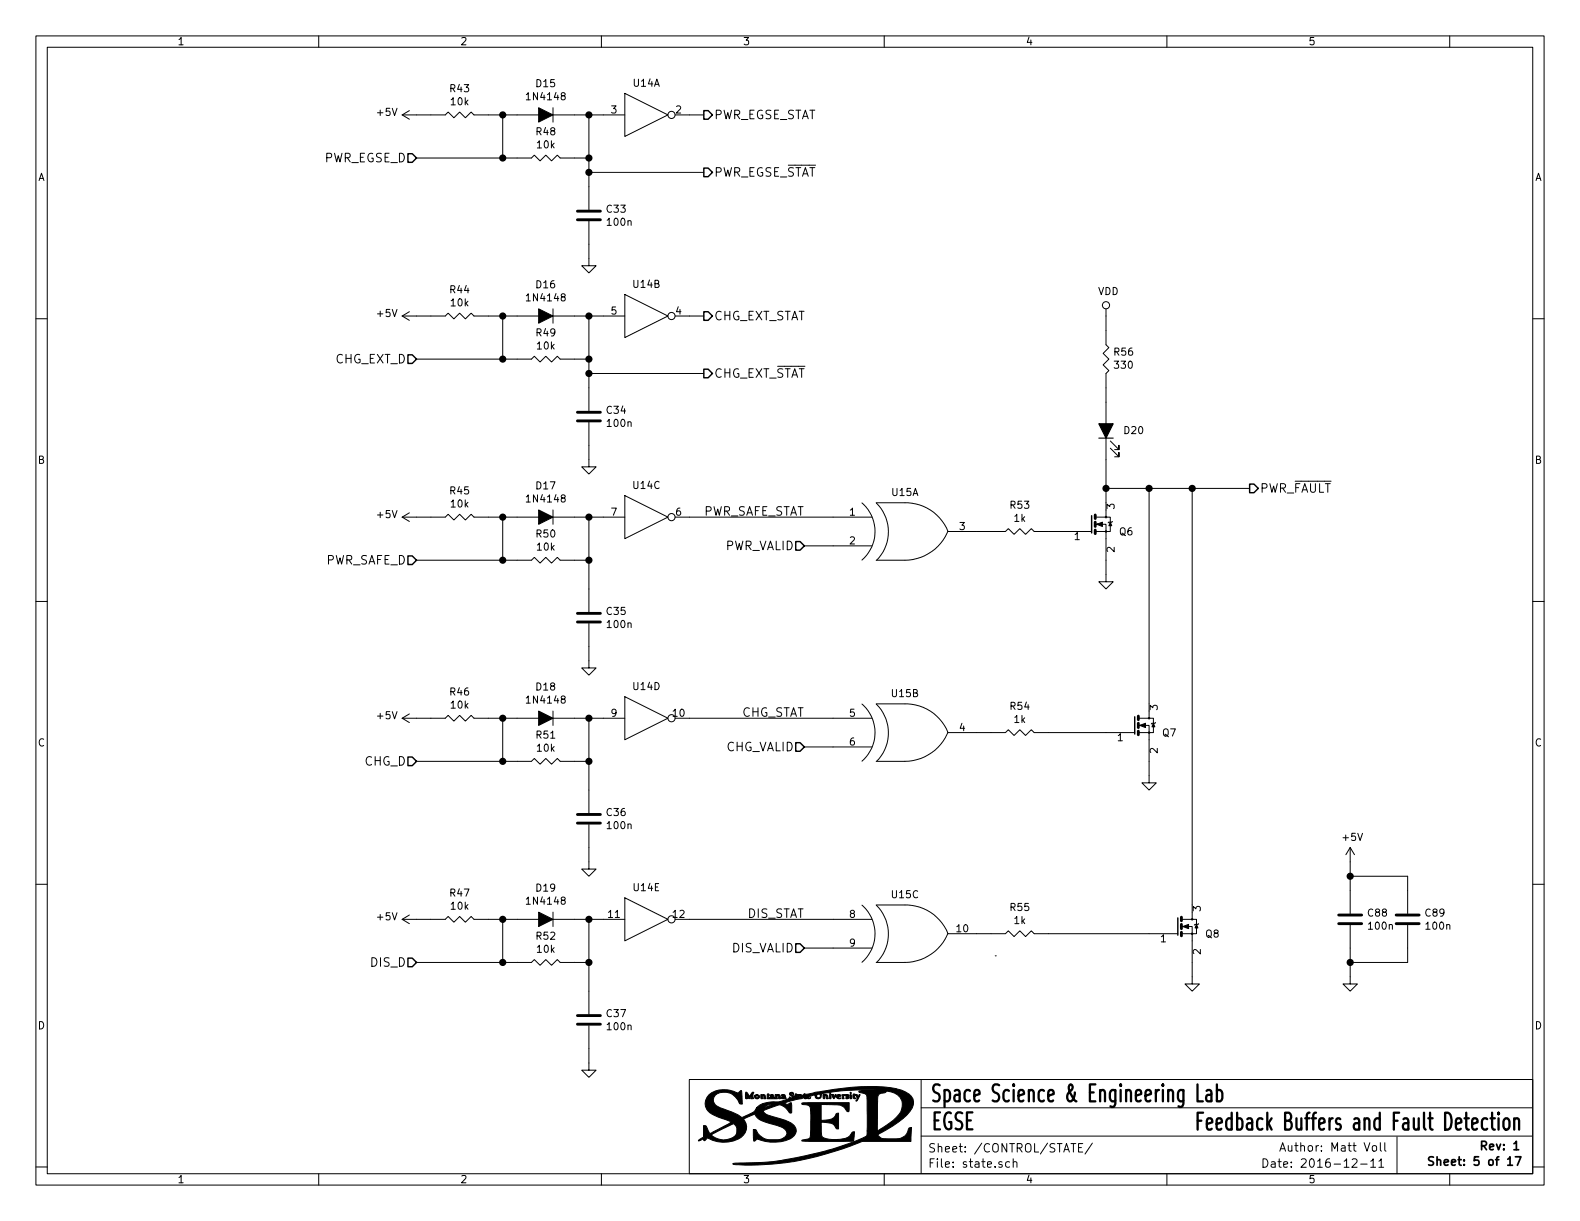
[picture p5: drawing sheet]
<svg xmlns="http://www.w3.org/2000/svg" width="279mm" height="216mm" viewBox="0 0 279 216" stroke-linecap="round" stroke-linejoin="round" font-family="sans-serif">
<g fill="none" stroke="#000" stroke-width=".18">
<path d="M6.3 6.4h266.7v203.2h-266.7zM8.4 8.4h262.6v199.1h-262.6zM56.4 6.4v2M72.4 19.6l-1.3 .7M97.8 19.1v2.5M106.3 6.4v2M110.5 16.5l7.6 3.8-7.6 3.8zM156.4 6.4v2M206.3 6.4v2M256.4 6.4v2M71.1 20.3h7.6l.5-.5 1.1 1 1-1 1 1 1-1 .5 .5h11.4M71.1 20.3l1.3 .8"/>
<path d="M73.7 27.9h20.3l.5-.5 1 1 1-1 1 1 1.1-1 .5 .5h5M88.9 20.3v7.6M97.8 20.3h12.7M104.1 39.1v7.9h1.3l-1.3 1.3-1.2-1.3h1.2M104.1 20.3v16.8M104.1 30.5h20.4M119.4 20.3h5.1M6.3 56.4h2.1M71.1 55.9h7.6l.5-.5 1.1 1 1-1 1 1 1-1 .5 .5h11.4M71.1 55.9l1.3 .7M72.4 55.1l-1.3 .8M88.9 55.9v7.6"/>
<path d="M97.8 55.9h12.7M97.8 54.6v2.6M104.1 55.9v16.7M110.5 52.1l7.6 3.8-7.6 3.8zM119.4 55.9h5.1M195.6 54.6v6.4l.5 .5-1 1 1 1-1 1 1 1-.5 .5v22.9M271 56.4h2M73.7 63.5h20.3l.5-.5 1 1 1-1 1 1 1.1-1 .5 .5h5M104.1 74.7v7.9h1.3l-1.3 1.2-1.2-1.2h1.2M104.1 66h20.4M196.3 79.2l1.6 1.6v-.8v.8h-.8M196.3 78l1.6 1.5v-.8v.8h-.8"/>
<path d="M71.1 91.4h7.6l.5-.5 1.1 1 1-1 1 1 1-1 .5 .5h11.4M71.1 91.4l1.3 .8M72.4 90.7l-1.3 .7M73.7 99.1h20.3l.5-.5 1 1 1-1 1 1 1.1-1 .5 .5h5M88.9 91.4v7.7M97.8 91.4h12.7M97.8 90.2v2.5M104.1 91.4v16.8M110.5 87.6l7.6 3.8-7.6 3.9zM119.4 91.4h34.8M142.2 96.5h12M152.4 88.9a6.7 6.7 0 0 1 0 10.1"/>
<path d="M154.9 88.9h5.1a8 8 0 0 1 7.6 5.1h10.2l.5-.5 1 1 1-1 1.1 1 1-1 .5 .5h10.1M155 89a7.1 7.1 0 0 1 0 10.1M167.6 94a8.3 8.3 0 0 1-7.6 5.1h-5.1M193.8 94h1.8v8.9h1.2l-1.2 1.2-1.3-1.2h1.3M195.6 90.2v1.2h-1.8M195.6 91.4h.7v2.6h-.7v-1.3h-1.8M195.6 86.4h25.4M196.7 92.2l-.7 .3M203.2 86.4v38.1M210.8 86.4v73.6M6.3 106.3h2.1M104.1 110.2v7.9h1.3l-1.3 1.3-1.2-1.3h1.2"/>
<path d="M271 106.3h2M71.1 127h7.6l.5-.5 1.1 1 1-1 1 1 1-1 .5 .5h11.4M71.1 127l1.3 .8M72.4 126.2l-1.3 .8M73.7 134.6h20.3l.5-.5 1 1 1-1 1 1 1.1-1 .5 .5h5M88.9 127v7.6M97.8 127h12.7M97.8 125.7v2.6M104.1 127v16.8M110.5 123.2l7.6 3.8-7.6 3.8zM119.4 127h34.8M142.2 132.1h12"/>
<path d="M152.4 124.5a6.7 6.7 0 0 1 0 10.1M154.9 124.5h5.1a8 8 0 0 1 7.6 5h10.2l.5-.5 1 1 1-1 1.1 1 1-1 .5 .5h17.8M155 124.5a7.1 7.1 0 0 1 0 10.1M167.6 129.5a8.3 8.3 0 0 1-7.6 5.1h-5.1M201.4 129.5h1.8v8.9h1.3l-1.3 1.3-1.3-1.3h1.3M203.2 125.7v1.3h-1.8M203.2 127h.8v2.5h-.8v-1.2h-1.8M204.3 127.8l-.7 .2M6.3 156.4h2.1M104.1 145.8v7.9h1.3l-1.3 1.2-1.2-1.2h1.2M110.5 158.8l7.6 3.8-7.6 3.8zM238.8 149.9v11.6"/>
<path d="M238.8 154.9h10.1v6.6M238.8 149.9l-.8 1.2M238.8 149.9l.7 1.2M271 156.4h2M71.1 162.6h7.6l.5-.5 1.1 1 1-1 1 1 1-1 .5 .5h11.4M71.1 162.6l1.3 .7M72.4 161.8l-1.3 .8M73.7 170.2h20.3l.5-.5 1 1 1-1 1 1 1.1-1 .5 .5h5M88.9 162.6v7.6M97.8 162.6h12.7M97.8 161.3v2.5M104.1 162.6v16.7"/>
<path d="M119.4 162.6h34.8M142.2 167.6h12M152.4 160a6.7 6.7 0 0 1 0 10.2M154.9 160h5.1a8 8 0 0 1 7.6 5.1h10.2l.5-.5 1 1 1-1 1.1 1 1-1 .5 .5h25.4M155 160.1a7.1 7.1 0 0 1 0 10.1M167.6 165.1a8.3 8.3 0 0 1-7.6 5.1h-5.1M176 169h.1M209 165.1h1.8v8.9h1.3l-1.3 1.3-1.3-1.3h1.3M210.8 161.3v1.3h-1.8M210.8 162.6h.8v2.5h-.8v-1.3h-1.8M212 163.3l-.8 .3M238.8 163.6v10.4h1.2l-1.2 1.3-1.3-1.3h1.3"/>
<path d="M248.9 163.6v6.6h-10.1M104.1 181.4v7.8h1.3l-1.3 1.3-1.2-1.3h1.2M121.9 190.9h149.1v16.6h-149.1zM162.9 195.9h108M162.9 190.9v16.6M6.3 206.3h2.1M56.4 207.5v2.1M106.3 207.5v2.1M156.4 207.5v2.1M162.9 200.9h108M178.5 205.5l-.4-.1-.3 .3 .1 .6 .2 .1 .4-.1M179.2 205.5a.37 .37 0 0 1 .6 .1v.8"/>
<path d="M179.2 204.9v1.5M189.4 202.2h.8M190.7 202.9h.5M191.5 202.2h-.8v1.5h.8M193.2 202.1l-1.3 2M206.3 207.5v2.1M223.3 204.9a.76 .76 0 0 1 .9 .8 .76 .76 0 0 1-.9 .7zM224.8 205.5h.6l.1 .9M225.5 205.8h-.5l-.2 .2 .2 .4 .5-.1M226 205.4h.6M226.2 204.9v1.3l.4 .2M226.3 203.6l.5-1.5 .5 1.5"/>
<path d="M226.5 203.1h.7M227 205.9l.7-.1-.1-.3-.4-.1-.2 .2 .1 .7h.5M227.8 202.6v.8a.37 .37 0 0 0 .6 0M244.9 202.1v1.3l.2 .2M247 201v6.5M256.4 207.5v2.1M271 206.3h2M273 209.6h.1"/>
<circle cx="118.7" cy="20.3" r=".63"/>
<circle cx="118.7" cy="55.9" r=".63"/>
<circle cx="195.6" cy="54" r=".63"/>
<circle cx="118.7" cy="91.4" r=".63"/>
<circle cx="195.6" cy="94" r=".13"/>
<circle cx="195.6" cy="91.4" r=".13"/>
<circle cx="118.7" cy="127" r=".63"/>
<circle cx="203.2" cy="129.5" r=".13"/>
<circle cx="203.2" cy="127" r=".13"/>
<circle cx="118.7" cy="162.6" r=".63"/>
<circle cx="210.8" cy="162.6" r=".13"/>
<circle cx="210.8" cy="165.1" r=".13"/>
</g>
<path d="M253.5 204.6l-.6-.1-.3 .3 .1 .3 .7 .4v.4l-.2 .1h-.6M254.1 205.2l.2-.1h.4l.1 .9M254.1 204.5v1.5M262 202.6l.7-.1 .2-.2-.1-.3-.2-.2h-.6v1.5" fill="none" stroke="#000" stroke-width=".3"/>
<path d="M211.8 198.2h.6M212.8 196.7h-1v3M213.4 198.8l1-.3-.1-.6-.2-.2h-.4l-.3 .5 .1 1.4 .2 .1h.4l.2-.1M215.1 198.8l1-.3-.1-.6-.2-.2h-.4l-.2 .2-.1 1.4 .3 .4h.4l.2-.1M217.8 197.9l-.2-.2a.63 .63 0 0 0-.8 .6v.9a.63 .63 0 0 0 .8 .5l.2-.1M217.8 196.7v3" fill="none" stroke="#000" stroke-width=".41"/>
<g fill="#000" stroke="#000" stroke-width=".18">
<path d="M95.2 19.1l2.6 1.2-2.6 1.3zM95.2 54.6l2.6 1.3-2.6 1.3zM95.2 90.2l2.6 1.2-2.6 1.3zM193.9 92.7l1-.4v.8zM196.3 92.3l.3 .7h-.5zM95.2 125.7l2.6 1.3-2.6 1.3zM201.5 128.3l1.1-.4v.8zM204 127.9l.2 .6h-.5zM95.2 161.3l2.6 1.3-2.6 1.2zM209.2 163.8l1-.4v.8zM211.6 163.4l.2 .7h-.5zM131.9 193.1l.2 .1 .4 .7 .4-.7 .2-.1 .2 .1a.84 .84 0 0 0 0 1h-.6l.2-.2-.1-.4-.3 .7-.4-.7 .1 .7-.3-.1z"/>
<path d="M133.5 193.6a.52 .52 0 0 1 .8 .4 .46 .46 0 0 1-.5 .3 .46 .46 0 0 1-.4-.5h.3v.3h.3v-.4l-.1-.1-.2 .2h-.3zM134.5 193.5a.68 .68 0 0 1 1 .8h-.4l-.1-.7-.2 .7h-.2zM135.7 193.4h.1l.2 .2v.6l.2-.2 .4 .1v-.1h-.4l.4-.4-.4 .1a.4 .4 0 0 1 .5-.1 .4 .4 0 0 1 .2 .5l.2 .1v-.7a.72 .72 0 0 1 .8 .2l.1 .6h-.3l-.1-.7-.2 .2 .1 .5h-1.8zM138.2 193.6h.6l.2 .6h-.8v-.2l.4 .1v-.1h-.4l.4-.2v-.2l-.3 .2zM145.5 193.5l.8 .1 .2 .7h-.3l-.2-.7-.1 .6-.3 .1zM146.7 193.5a.44 .44 0 0 1 .1 .8l-.1-.1zM147 193.5h.4l.1 .4 .2-.3h.2l-.4 .7zM147.9 193.8l.5-.2-.4 .1a.42 .42 0 0 1 .7 0v.1l-.5 .2 .2 .2 .3-.1-.2 .2a.45 .45 0 0 1-.6-.5zM148.9 193.6h1.1l.1 .2-.3-.2 .3 .3v.2l-.5 .2v-.2h.3l-.5-.4-.3 .2 .2 .4h-.4zM141.8 195.1l1.2-.1h7.2l-.1 1.5h-.3a2.08 2.08 0 0 0-2.3-1.1l-2.3-.1v2.8a2.89 2.89 0 0 0 2.5-.8 .49 .49 0 0 1 .6-.5v2.8a.44 .44 0 0 1-.6-.4 1.21 1.21 0 0 0-1.1-.6l-1.4-.2v1.7a.92 .92 0 0 0 .9 1.2 5.7 5.7 0 0 0 4.1-.4l.3-.4a.51 .51 0 0 1 .6-.4l-.1 1.7h-7.8l-1.4-.1 .2-.2 .6-.1a.65 .65 0 0 0 .7-.8l.1-1.4a10.7 10.7 0 0 0-.2-3.6l-.6-.2-.7-.1zM150.3 193.5l.2 .1 .1 .7-.3-.1zM150.4 193.1l.1 .2h-.2z"/>
<path d="M150.9 193.4h.2a.58 .58 0 0 1 .7 .6l.1-.4 .2-.1-.5 1.1h-.3a.54 .54 0 0 0 .3-.5 .54 .54 0 0 0-.4-.4l-.1 .2 .2 .3-.2 .1a.57 .57 0 0 1-.2-.9zM125.4 193.6a4.8 4.8 0 0 1 5.1-.3l.6-.5 .2 2.4a.48 .48 0 0 1-.7-.4 2.7 2.7 0 0 0-4.1-1.2 1.38 1.38 0 0 0 .9 2.3l2.6 1 1.2 .7 1.1-.5a2.12 2.12 0 0 0 1.5-1.2h1.3l1.6-.7a2.24 2.24 0 0 0-1.7 .7h-1.2l.1-.1a5.2 5.2 0 0 1 3.5-1l1.9-.5 .3-.3 .2 .1h.3v-.2l-.4-.3-.1-.2 .2-.2h.4l.1 .1v.2l-.2-.2h-.3l.7 .7 .1-.2 .4 .1 .6-.1-.6-.1-.4 .1 .1-.4 1.1 .3 .5-.3a2.14 2.14 0 0 0 1.7-.2l1.2-.2a37.2 37.2 0 0 1 13.3-.5 4.2 4.2 0 0 1 2.9 1.8 2.19 2.19 0 0 1-.5 2.2 19.5 19.5 0 0 1-5.6 4.1l-.1 .1a1.56 1.56 0 0 0 1.8 .7h.6a3.2 3.2 0 0 0 2.4-.5l.3-.4 .5-1 .4-.1-.1 2.4h-8.6l-.8 .3a47.8 47.8 0 0 1-22.1 3.7l.3-.1a57.6 57.6 0 0 0 23.3-4.8l.1-.9h1.8l.9-.5a11.3 11.3 0 0 0 3.3-2.9 2.46 2.46 0 0 0-.2-2.6 2.46 2.46 0 0 0-2.4-1l-.1 .2-.4 .1a.87 .87 0 0 0-1 1l-.1 5.7h-1.8v-4.4a3.2 3.2 0 0 0-.2-2.1l-1.1-.3-.1-.2 3.9-.2a41.2 41.2 0 0 0-8.9 .4l-.1 .2-.4-.2-1.1 .2-.1 .6a.57 .57 0 0 1-.6 .3 .57 .57 0 0 1-.5-.5h.3l.2 .3h.4l.1-.5-.1-.1h-.3l-.3 .3-.6-.2-.9 .4a.26 .26 0 0 0 .5 .1l-.3 .2h-.3l-.4-.3v.1l.2 .1-.1 .1-.5-.2-.1 .1-2 .5-1.2 .4a.79 .79 0 0 0 1.2-.1l.1 .5v1.2l-.4 .1a2.32 2.32 0 0 0-1.9-1.4l-2.7 1a1.85 1.85 0 0 0 1.6 1 8.1 8.1 0 0 1 3.9 1.7 1.34 1.34 0 0 1-.4 2.1 7.3 7.3 0 0 1-6.2 .2l-.6 .4-.1-2.1a.41 .41 0 0 1 .6 .3 2.74 2.74 0 0 0 3 1.5 2.1 2.1 0 0 0 2.4-1.1 2.02 2.02 0 0 0-1.8-1.4 8 8 0 0 1-3.6-1.4l-.3-.6h-.1l-1.9 .9 .2 .3a2.19 2.19 0 0 1-1.1 3.2 5.9 5.9 0 0 1-5.5-.2l-.4 .5h-.2l-.1-.3-.9 .3 .9-.6v-.4h1.4a3 3 0 0 0 4.4-.2 1.27 1.27 0 0 0-.6-1.8l-3.8 2h-1.4v-1.7l.5 .1 .7 1.3 2.6-1.4a1.27 1.27 0 0 0 1-.6l-.4-.2a10.4 10.4 0 0 1-3.6-1.7 2 2 0 0 1 .2-2.9z"/>
</g>
<g fill="none" stroke="#000" stroke-width=".25">
<path d="M124.5 19.6h.7l.8 .7-.8 .8h-.7zM72.1 27.2h.8l.8 .7-.8 .8h-.8zM124.5 29.7h.7l.8 .8-.8 .7h-.7zM124.5 55.1h.7l.8 .8-.8 .7h-.7zM72.1 62.7h.8l.8 .8-.8 .8h-.8zM124.5 65.3h.7l.8 .7-.8 .8h-.7zM72.1 98.3h.8l.8 .8-.8 .7h-.8zM140.7 95.8h.8l.7 .7-.7 .8h-.8zM193 91.2v3M221 85.6h.7l.8 .8-.8 .7h-.7zM72.1 133.9h.8l.8 .7-.8 .8h-.8zM140.7 131.3h.8l.7 .8-.7 .7h-.8z"/>
<path d="M200.7 126.7v3.1M72.1 169.4h.8l.8 .8-.8 .7h-.8zM140.7 166.9h.8l.7 .7-.7 .8h-.8zM208.3 162.3v3.1"/>
</g>
<g fill="none" stroke="#000" stroke-width=".51">
<path d="M102.1 38.9h4.1M102.1 37.3h4.1M102.1 74.4h4.1M102.1 72.9h4.1M193.7 91.1v.6M193.7 92.3v.8M193.7 93.7v.7M102.1 110h4.1M102.1 108.5h4.1M201.3 126.6v.7M201.3 127.9v.8M201.3 129.3v.6"/>
<path d="M102.1 145.5h4.1M102.1 144h4.1M102.1 179.6h4.1M208.9 162.2v.6M208.9 163.4v.8M208.9 164.8v.7M236.7 163.3h4.1M236.7 161.8h4.1M246.9 163.3h4.1M246.9 161.8h4.1M102.1 181.1h4.1"/>
</g>
<path d="M194.3 77.5h2.5" fill="none" stroke="#000" stroke-width=".2"/>
<path d="M194.3 74.9h2.5l-1.2 2.6z" fill="#000" stroke="#000" stroke-width=".2"/>
<g fill="#000" stroke="#000" stroke-width=".25">
<circle cx="88.9" cy="20.3" r=".51"/>
<circle cx="88.9" cy="27.9" r=".51"/>
<circle cx="104.1" cy="27.9" r=".51"/>
<circle cx="104.1" cy="30.5" r=".51"/>
<circle cx="104.1" cy="20.3" r=".51"/>
<circle cx="88.9" cy="55.9" r=".51"/>
<circle cx="104.1" cy="55.9" r=".51"/>
<circle cx="88.9" cy="63.5" r=".51"/>
<circle cx="104.1" cy="63.5" r=".51"/>
<circle cx="104.1" cy="66" r=".51"/>
<circle cx="88.9" cy="99.1" r=".51"/>
<circle cx="88.9" cy="91.4" r=".51"/>
<circle cx="104.1" cy="99.1" r=".51"/>
<circle cx="104.1" cy="91.4" r=".51"/>
<circle cx="195.6" cy="86.4" r=".51"/>
<circle cx="203.2" cy="86.4" r=".51"/>
<circle cx="210.8" cy="86.4" r=".51"/>
<circle cx="88.9" cy="127" r=".51"/>
<circle cx="88.9" cy="134.6" r=".51"/>
<circle cx="104.1" cy="127" r=".51"/>
<circle cx="104.1" cy="134.6" r=".51"/>
<circle cx="238.8" cy="154.9" r=".51"/>
<circle cx="88.9" cy="170.2" r=".51"/>
<circle cx="88.9" cy="162.6" r=".51"/>
<circle cx="104.1" cy="162.6" r=".51"/>
<circle cx="104.1" cy="170.2" r=".51"/>
<circle cx="238.8" cy="170.2" r=".51"/>
</g>
<g font-size="4.2">
<text x="164.4" y="194.9">Space Science &amp; Engineering Lab</text>
<text x="164.5" y="199.8">EGSE</text>
<text x="219.2" y="199.9">Feedback Buffers an</text>
</g>
<g font-size="2.1">
<text x="126.2" y="21.1">PWR_EGSE_STAT</text>
<text x="57.1" y="28.7">PWR_EGSE_D</text>
<text x="126.2" y="31.2">PWR_EGSE_STAT</text>
<text x="126.2" y="56.6">CHG_EXT_STAT</text>
<text x="59.2" y="64.3">CHG_EXT_D</text>
<text x="126.2" y="66.8">CHG_EXT_STAT</text>
<text x="222.8" y="87.1">PWR_FAULT</text>
<text x="123.7" y="91.2">PWR_SAFE_STAT</text>
<text x="57.4" y="99.8">PWR_SAFE_D</text>
<text x="128" y="97.3">PWR_VALID</text>
<text x="130.8" y="126.7">CHG_STAT</text>
<text x="64.5" y="135.4">CHG_D</text>
<text x="128.2" y="132.8">CHG_VALID</text>
<text x="132" y="162.3">DIS_STAT</text>
<text x="65.6" y="170.9">DIS_D</text>
<text x="129.4" y="168.4">DIS_VALID</text>
<text x="164.1" y="203.8">Sheet: /CONTROL/STATE/</text>
<text x="228.6" y="203.6">Author: Matt Voll</text>
<text x="262.8" y="203.4">Rev: 1</text>
<text x="164.1" y="206.5">File: state.sch</text>
<text x="228.6" y="206.5">Date: 2016-12-11</text>
<text x="255.8" y="206.1">Sheet: 5 of 17</text>
</g>
<g font-size="1.8">
<text x="31.3" y="8">1</text>
<text x="81.4" y="8">2</text>
<text x="131.3" y="8">3</text>
<text x="181.4" y="8">4</text>
<text x="231.3" y="8">5</text>
<text x="79.7" y="16.3">R43</text>
<text x="93.4" y="17.7">1N4148</text>
<text x="94.9" y="15.4">D15</text>
<text x="112" y="15.3">U14A</text>
<text x="66.8" y="20.5">+5V</text>
<text x="79.8" y="18.6">10k</text>
<text x="94.9" y="23.9">R48</text>
<text x="108.1" y="20.1">3</text>
<text x="119.5" y="20.1">2</text>
<text x="95" y="26.2">10k</text>
<text x="6.7" y="32">A</text>
<text x="271.4" y="32">A</text>
<text x="107.3" y="37.6">C33</text>
<text x="107.5" y="39.9">100n</text>
<text x="79.7" y="51.9">R44</text>
<text x="93.4" y="53.3">1N4148</text>
<text x="94.9" y="51">D16</text>
<text x="112" y="50.9">U14B</text>
<text x="194.2" y="52.2">VDD</text>
<text x="66.8" y="56.1">+5V</text>
<text x="79.8" y="54.2">10k</text>
<text x="94.9" y="59.5">R49</text>
<text x="108.1" y="55.6">5</text>
<text x="119.5" y="55.6">4</text>
<text x="95" y="61.8">10k</text>
<text x="197.1" y="62.9">R56</text>
<text x="197.2" y="65.2">330</text>
<text x="107.3" y="73.2">C34</text>
<text x="107.5" y="75.5">100n</text>
<text x="198.9" y="76.8">D20</text>
<text x="6.7" y="82">B</text>
<text x="271.4" y="82">B</text>
<text x="79.7" y="87.4">R45</text>
<text x="79.8" y="89.7">10k</text>
<text x="93.4" y="88.8">1N4148</text>
<text x="94.9" y="86.5">D17</text>
<text x="112" y="86.5">U14C</text>
<text x="157.8" y="87.7">U15A</text>
<text x="178.7" y="90">R53</text>
<text x="66.8" y="91.6">+5V</text>
<text x="94.9" y="95">R50</text>
<text x="108.1" y="91.2">7</text>
<text x="119.5" y="91.2">6</text>
<text x="150.3" y="91.2">1</text>
<text x="169.7" y="93.7">3</text>
<text x="179.4" y="92.3">1k</text>
<text x="190" y="95.5">1</text>
<text x="197.1" y="90" transform="rotate(-90 197.1 90)">3</text>
<text x="198" y="94.7">Q6</text>
<text x="95" y="97.4">10k</text>
<text x="150.3" y="96.3">2</text>
<text x="197.1" y="97.6" transform="rotate(-90 197.1 97.6)">2</text>
<text x="107.3" y="108.7">C35</text>
<text x="107.5" y="111">100n</text>
<text x="79.7" y="123">R46</text>
<text x="79.8" y="125.3">10k</text>
<text x="93.4" y="124.4">1N4148</text>
<text x="94.9" y="122.1">D18</text>
<text x="112" y="122">U14D</text>
<text x="157.8" y="123.3">U15B</text>
<text x="178.7" y="125.5">R54</text>
<text x="204.7" y="125.6" transform="rotate(-90 204.7 125.6)">3</text>
<text x="6.7" y="132">C</text>
<text x="66.8" y="127.2">+5V</text>
<text x="94.9" y="130.6">R51</text>
<text x="108.1" y="126.7">9</text>
<text x="119" y="126.7">10</text>
<text x="150.3" y="126.7">5</text>
<text x="150.3" y="131.8">6</text>
<text x="169.7" y="129.3">4</text>
<text x="179.4" y="127.8">1k</text>
<text x="197.6" y="131.1">1</text>
<text x="205.6" y="130.2">Q7</text>
<text x="271.4" y="132">C</text>
<text x="95" y="132.9">10k</text>
<text x="204.7" y="133.2" transform="rotate(-90 204.7 133.2)">2</text>
<text x="107.3" y="144.3">C36</text>
<text x="107.5" y="146.6">100n</text>
<text x="237.5" y="148.7">+5V</text>
<text x="79.7" y="158.5">R47</text>
<text x="79.8" y="160.9">10k</text>
<text x="93.4" y="160">1N4148</text>
<text x="94.9" y="157.7">D19</text>
<text x="112.1" y="157.6">U14E</text>
<text x="157.8" y="158.8">U15C</text>
<text x="178.7" y="161.1">R55</text>
<text x="212.3" y="161.1" transform="rotate(-90 212.3 161.1)">3</text>
<text x="66.8" y="162.7">+5V</text>
<text x="94.9" y="166.2">R52</text>
<text x="107.6" y="162.3">11</text>
<text x="119" y="162.3">12</text>
<text x="150.3" y="162.3">8</text>
<text x="150.3" y="167.4">9</text>
<text x="169.2" y="164.8">10</text>
<text x="179.4" y="163.4">1k</text>
<text x="205.3" y="166.6">1</text>
<text x="213.2" y="165.8">Q8</text>
<text x="242" y="162.1">C88</text>
<text x="242.1" y="164.4">100n</text>
<text x="252.1" y="162.1">C89</text>
<text x="252.3" y="164.4">100n</text>
<text x="95" y="168.5">10k</text>
<text x="212.3" y="168.8" transform="rotate(-90 212.3 168.8)">2</text>
<text x="107.3" y="179.9">C37</text>
<text x="6.7" y="182">D</text>
<text x="107.5" y="182.2">100n</text>
<text x="271.4" y="182">D</text>
<text x="31.3" y="209.2">1</text>
<text x="81.4" y="209.2">2</text>
<text x="131.3" y="209.2">3</text>
<text x="181.4" y="209.2">4</text>
<text x="231.3" y="209.2">5</text>
</g>
</svg>
